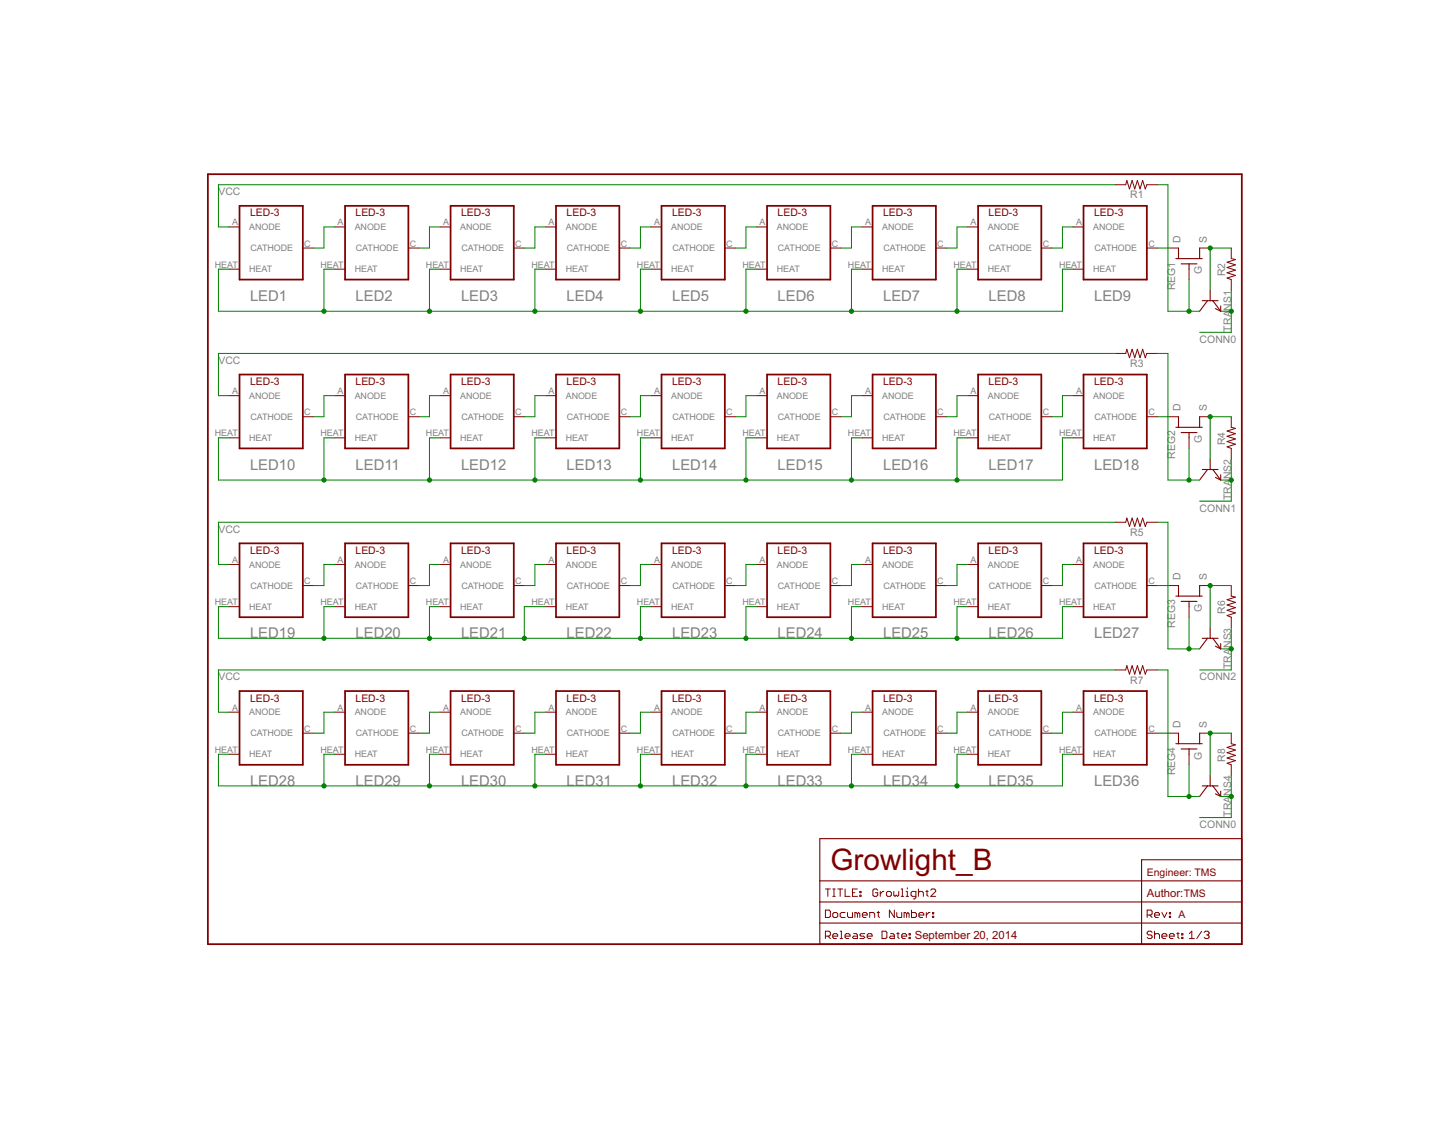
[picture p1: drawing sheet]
<svg xmlns="http://www.w3.org/2000/svg" width="279mm" height="216mm" viewBox="0 0 279 216" stroke-linecap="round" stroke-linejoin="round" font-family="sans-serif">
<g fill="#800000" stroke="#800000" stroke-width=".34">
<path d="M40 33.5h199.1z"/>
<path d="M239.1 33.5v148.3z"/>
<path d="M40 33.5v148.3z"/>
<path d="M40 181.8h199.1z"/>
<path d="M46.1 86.4h12.2z"/>
<path d="M58.3 72.1v14.3z"/>
<path d="M46.1 72.1h12.2z"/>
<path d="M46.1 72.1v14.3z"/>
<path d="M66.4 86.4h12.2z"/>
<path d="M78.6 72.1v14.3z"/>
<path d="M66.4 72.1h12.2z"/>
<path d="M66.4 72.1v14.3z"/>
<path d="M86.8 86.4h12.1z"/>
<path d="M98.9 72.1v14.3z"/>
<path d="M86.8 72.1h12.1z"/>
<path d="M86.8 72.1v14.3z"/>
<path d="M107.1 86.4h12.2z"/>
<path d="M119.3 72.1v14.3z"/>
<path d="M107.1 72.1h12.2z"/>
<path d="M107.1 72.1v14.3z"/>
<path d="M127.4 86.4h12.2z"/>
<path d="M139.6 72.1v14.3z"/>
<path d="M127.4 72.1h12.2z"/>
<path d="M127.4 72.1v14.3z"/>
<path d="M147.7 86.4h12.2z"/>
<path d="M159.9 72.1v14.3z"/>
<path d="M147.7 72.1h12.2z"/>
<path d="M147.7 72.1v14.3z"/>
<path d="M168 86.4h12.2z"/>
<path d="M180.2 72.1v14.3z"/>
<path d="M168 72.1h12.2z"/>
<path d="M168 72.1v14.3z"/>
<path d="M188.3 86.4h12.2z"/>
<path d="M200.5 72.1v14.3z"/>
<path d="M188.3 72.1h12.2z"/>
<path d="M188.3 72.1v14.3z"/>
<path d="M208.6 86.4h12.2z"/>
<path d="M220.8 72.1v14.3z"/>
<path d="M208.6 72.1h12.2z"/>
<path d="M208.6 72.1v14.3z"/>
<path d="M46.1 118.9h12.2z"/>
<path d="M58.3 104.6v14.3z"/>
<path d="M46.1 104.6h12.2z"/>
<path d="M46.1 104.6v14.3z"/>
<path d="M66.4 118.9h12.2z"/>
<path d="M78.6 104.6v14.3z"/>
<path d="M66.4 104.6h12.2z"/>
<path d="M66.4 104.6v14.3z"/>
<path d="M86.8 118.9h12.1z"/>
<path d="M98.9 104.6v14.3z"/>
<path d="M86.8 104.6h12.1z"/>
<path d="M86.8 104.6v14.3z"/>
<path d="M107.1 118.9h12.2z"/>
<path d="M119.3 104.6v14.3z"/>
<path d="M107.1 104.6h12.2z"/>
<path d="M107.1 104.6v14.3z"/>
<path d="M127.4 118.9h12.2z"/>
<path d="M139.6 104.6v14.3z"/>
<path d="M127.4 104.6h12.2z"/>
<path d="M127.4 104.6v14.3z"/>
<path d="M147.7 118.9h12.2z"/>
<path d="M159.9 104.6v14.3z"/>
<path d="M147.7 104.6h12.2z"/>
<path d="M147.7 104.6v14.3z"/>
<path d="M168 118.9h12.2z"/>
<path d="M180.2 104.6v14.3z"/>
<path d="M168 104.6h12.2z"/>
<path d="M168 104.6v14.3z"/>
<path d="M188.3 118.9h12.2z"/>
<path d="M200.5 104.6v14.3z"/>
<path d="M188.3 104.6h12.2z"/>
<path d="M188.3 104.6v14.3z"/>
<path d="M208.6 118.9h12.2z"/>
<path d="M220.8 104.6v14.3z"/>
<path d="M208.6 104.6h12.2z"/>
<path d="M208.6 104.6v14.3z"/>
<path d="M46.1 147.3h12.2z"/>
<path d="M58.3 133.1v14.2z"/>
<path d="M46.1 133.1h12.2z"/>
<path d="M46.1 133.1v14.2z"/>
<path d="M66.4 147.3h12.2z"/>
<path d="M78.6 133.1v14.2z"/>
<path d="M66.4 133.1h12.2z"/>
<path d="M66.4 133.1v14.2z"/>
<path d="M86.8 147.3h12.1z"/>
<path d="M98.9 133.1v14.2z"/>
<path d="M86.8 133.1h12.1z"/>
<path d="M86.8 133.1v14.2z"/>
<path d="M107.1 147.3h12.2z"/>
<path d="M119.3 133.1v14.2z"/>
<path d="M107.1 133.1h12.2z"/>
<path d="M107.1 133.1v14.2z"/>
<path d="M127.4 147.3h12.2z"/>
<path d="M139.6 133.1v14.2z"/>
<path d="M127.4 133.1h12.2z"/>
<path d="M127.4 133.1v14.2z"/>
<path d="M147.7 147.3h12.2z"/>
<path d="M159.9 133.1v14.2z"/>
<path d="M147.7 133.1h12.2z"/>
<path d="M147.7 133.1v14.2z"/>
<path d="M168 147.3h12.2z"/>
<path d="M180.2 133.1v14.2z"/>
<path d="M168 133.1h12.2z"/>
<path d="M168 133.1v14.2z"/>
<path d="M188.3 147.3h12.2z"/>
<path d="M200.5 133.1v14.2z"/>
<path d="M188.3 133.1h12.2z"/>
<path d="M188.3 133.1v14.2z"/>
<path d="M208.6 147.3h12.2z"/>
<path d="M220.8 133.1v14.2z"/>
<path d="M208.6 133.1h12.2z"/>
<path d="M208.6 133.1v14.2z"/>
<path d="M46.1 53.8h12.2z"/>
<path d="M58.3 39.6v14.2z"/>
<path d="M46.1 39.6h12.2z"/>
<path d="M46.1 39.6v14.2z"/>
<path d="M66.4 53.8h12.2z"/>
<path d="M78.6 39.6v14.2z"/>
<path d="M66.4 39.6h12.2z"/>
<path d="M66.4 39.6v14.2z"/>
<path d="M86.8 53.8h12.1z"/>
<path d="M98.9 39.6v14.2z"/>
<path d="M86.8 39.6h12.1z"/>
<path d="M86.8 39.6v14.2z"/>
<path d="M107.1 53.8h12.2z"/>
<path d="M119.3 39.6v14.2z"/>
<path d="M107.1 39.6h12.2z"/>
<path d="M107.1 39.6v14.2z"/>
<path d="M127.4 53.8h12.2z"/>
<path d="M139.6 39.6v14.2z"/>
<path d="M127.4 39.6h12.2z"/>
<path d="M127.4 39.6v14.2z"/>
<path d="M147.7 53.8h12.2z"/>
<path d="M159.9 39.6v14.2z"/>
<path d="M147.7 39.6h12.2z"/>
<path d="M147.7 39.6v14.2z"/>
<path d="M168 53.8h12.2z"/>
<path d="M180.2 39.6v14.2z"/>
<path d="M168 39.6h12.2z"/>
<path d="M168 39.6v14.2z"/>
<path d="M188.3 53.8h12.2z"/>
<path d="M200.5 39.6v14.2z"/>
<path d="M188.3 39.6h12.2z"/>
<path d="M188.3 39.6v14.2z"/>
<path d="M208.6 53.8h12.2z"/>
<path d="M220.8 39.6v14.2z"/>
<path d="M208.6 39.6h12.2z"/>
<path d="M208.6 39.6v14.2z"/>
</g>
<g fill="#800000" stroke="#800000" stroke-width=".21">
<path d="M157.9 181.8h61.9z"/>
<path d="M219.8 173.7h19.3z"/>
<path d="M157.9 177.8v4z"/>
<path d="M157.9 177.8h61.9z"/>
<path d="M157.9 173.7v4.1z"/>
<path d="M239.1 173.7v4.1z"/>
<path d="M219.8 177.8v4z"/>
<path d="M219.8 181.8h19.3z"/>
<path d="M219.8 173.7v4.1z"/>
<path d="M157.9 173.7h61.9z"/>
<path d="M219.8 177.8h19.3z"/>
<path d="M239.1 177.8v4z"/>
<path d="M157.9 169.7v4z"/>
<path d="M157.9 161.5h81.2z"/>
<path d="M239.1 161.5v4.1z"/>
<path d="M239.1 165.6v4.1z"/>
<path d="M157.9 169.7h61.9z"/>
<path d="M219.8 169.7h19.3z"/>
<path d="M157.9 161.5v8.2z"/>
<path d="M239.1 169.7v4z"/>
<path d="M219.8 169.7v4z"/>
<path d="M219.8 165.6v4.1z"/>
<path d="M219.8 165.6h19.3z"/>
<path d="M229 83.3h1.5z"/>
<path d="M227.4 83.3h1.6z"/>
<path d="M231 80.3v2z"/>
<path d="M226.9 82.3h4.1z"/>
<path d="M226.9 80.3v2z"/>
<path d="M229 83.3v1z"/>
<path d="M231 82.3h.5z"/>
<path d="M226.4 82.3h.5z"/>
<path d="M233 88.4v2z"/>
<path d="M232.5 90.4h.5z"/>
<path d="M231.5 90.4h1z"/>
<path d="M233 90.4h.5z"/>
<path d="M233.5 90.4h1z"/>
<path d="M232.5 90.4l-1.5 2.1z"/>
<path d="M233.5 90.4l1.6 2.1z"/>
<path d="M234 91.9l1.1 .6z"/>
<path d="M235.1 91.4v1.1z"/>
<path d="M229 115.8h1.5z"/>
<path d="M227.4 115.8h1.6z"/>
<path d="M231 112.8v2z"/>
<path d="M226.9 114.8h4.1z"/>
<path d="M226.9 112.8v2z"/>
<path d="M229 115.8v1z"/>
<path d="M231 114.8h.5z"/>
<path d="M226.4 114.8h.5z"/>
<path d="M233 120.9v2z"/>
<path d="M232.5 122.9h.5z"/>
<path d="M231.5 122.9h1z"/>
<path d="M233 122.9h.5z"/>
<path d="M233.5 122.9h1z"/>
<path d="M232.5 122.9l-1.5 2.1z"/>
<path d="M233.5 122.9l1.6 2.1z"/>
<path d="M234 124.5l1.1 .5z"/>
<path d="M235.1 124v1z"/>
<path d="M229 144.3h1.5z"/>
<path d="M227.4 144.3h1.6z"/>
<path d="M231 141.2v2z"/>
<path d="M226.9 143.2h4.1z"/>
<path d="M226.9 141.2v2z"/>
<path d="M229 144.3v1z"/>
<path d="M231 143.2h.5z"/>
<path d="M226.4 143.2h.5z"/>
<path d="M233 149.3v2.1z"/>
<path d="M232.5 151.4h.5z"/>
<path d="M231.5 151.4h1z"/>
<path d="M233 151.4h.5z"/>
<path d="M233.5 151.4h1z"/>
<path d="M232.5 151.4l-1.5 2z"/>
<path d="M233.5 151.4l1.6 2z"/>
<path d="M234 152.9l1.1 .5z"/>
<path d="M235.1 152.4v1z"/>
<path d="M229 50.8h1.5z"/>
<path d="M227.4 50.8h1.6z"/>
<path d="M231 47.8v2z"/>
<path d="M226.9 49.8h4.1z"/>
<path d="M226.9 47.8v2z"/>
<path d="M229 50.8v1z"/>
<path d="M231 49.8h.5z"/>
<path d="M226.4 49.8h.5z"/>
<path d="M233 55.9v2z"/>
<path d="M232.5 57.9h.5z"/>
<path d="M231.5 57.9h1z"/>
<path d="M233 57.9h.5z"/>
<path d="M233.5 57.9h1z"/>
<path d="M232.5 57.9l-1.5 2z"/>
<path d="M233.5 57.9l1.6 2z"/>
<path d="M234 59.4l1.1 .5z"/>
<path d="M235.1 58.9v1z"/>
</g>
<g fill="#800000" stroke="#800000" stroke-width=".19">
<path d="M158.9 179.3v1.5z"/>
<path d="M158.9 179.3h.7z"/>
<path d="M159.6 179.3l.3 .3z"/>
<path d="M159.9 179.6v.5z"/>
<path d="M159.6 180.3l.3-.2z"/>
<path d="M158.9 180.3h.7z"/>
<path d="M159.4 180.3l.5 .5z"/>
<path d="M160.6 180.8h.5z"/>
<path d="M160.4 180.5l.2 .3z"/>
<path d="M160.4 180.1v.4z"/>
<path d="M160.6 179.8l-.2 .3z"/>
<path d="M160.6 179.8h.5z"/>
<path d="M161.1 179.8l.2 .3z"/>
<path d="M161.3 180.1v.2z"/>
<path d="M160.4 180.3h.9z"/>
<path d="M161.8 179.3h.2z"/>
<path d="M162 179.3v1.5z"/>
<path d="M161.8 180.8h.4z"/>
<path d="M163 180.8h.4z"/>
<path d="M162.7 180.5l.3 .3z"/>
<path d="M162.7 180.1v.4z"/>
<path d="M163 179.8l-.3 .3z"/>
<path d="M163 179.8h.4z"/>
<path d="M163.4 179.8l.3 .3z"/>
<path d="M163.7 180.1v.2z"/>
<path d="M162.7 180.3h1z"/>
<path d="M164.4 179.8h.5z"/>
<path d="M164.9 179.8l.2 .3z"/>
<path d="M165.1 180.1v.7z"/>
<path d="M164.4 180.8h.7z"/>
<path d="M164.1 180.5l.3 .3z"/>
<path d="M164.4 180.3l-.3 .2z"/>
<path d="M164.4 180.3h.7z"/>
<path d="M165.6 180.8h.7z"/>
<path d="M166.3 180.8l.2-.3z"/>
<path d="M166.3 180.3l.2 .2z"/>
<path d="M165.8 180.3h.5z"/>
<path d="M165.6 180.1l.2 .2z"/>
<path d="M165.8 179.8l-.2 .3z"/>
<path d="M165.8 179.8h.7z"/>
<path d="M167.2 180.8h.5z"/>
<path d="M167 180.5l.2 .3z"/>
<path d="M167 180.1v.4z"/>
<path d="M167.2 179.8l-.2 .3z"/>
<path d="M167.2 179.8h.5z"/>
<path d="M167.7 179.8l.2 .3z"/>
<path d="M167.9 180.1v.2z"/>
<path d="M167 180.3h.9z"/>
<path d="M169.8 179.3v1.5z"/>
<path d="M169.8 180.8h.7z"/>
<path d="M170.5 180.8l.3-.3z"/>
<path d="M170.8 179.6v.9z"/>
<path d="M170.5 179.3l.3 .3z"/>
<path d="M169.8 179.3h.7z"/>
<path d="M171.5 179.8h.5z"/>
<path d="M172 179.8l.2 .3z"/>
<path d="M172.2 180.1v.7z"/>
<path d="M171.5 180.8h.7z"/>
<path d="M171.3 180.5l.2 .3z"/>
<path d="M171.3 180.5l.2-.2z"/>
<path d="M171.5 180.3h.7z"/>
<path d="M172.9 179.6v.9z"/>
<path d="M172.9 180.5l.2 .3z"/>
<path d="M172.7 179.8h.4z"/>
<path d="M173.9 180.8h.4z"/>
<path d="M173.6 180.5l.3 .3z"/>
<path d="M173.6 180.1v.4z"/>
<path d="M173.9 179.8l-.3 .3z"/>
<path d="M173.9 179.8h.4z"/>
<path d="M174.3 179.8l.3 .3z"/>
<path d="M174.6 180.1v.2z"/>
<path d="M173.6 180.3h1z"/>
<path d="M175 179.8h.3z"/>
<path d="M175.3 179.8v.3z"/>
<path d="M175 180.1h.3z"/>
<path d="M175 179.8v.3z"/>
<path d="M175 180.5h.3z"/>
<path d="M175.3 180.5v.3z"/>
<path d="M175 180.8h.3z"/>
<path d="M175 180.5v.3z"/>
<path d="M221.6 179.3l.2 .3z"/>
<path d="M221.1 179.3h.5z"/>
<path d="M221.1 179.3l-.2 .3z"/>
<path d="M220.9 179.6v.2z"/>
<path d="M220.9 179.8l.2 .3z"/>
<path d="M221.1 180.1h.5z"/>
<path d="M221.6 180.1l.2 .2z"/>
<path d="M221.8 180.3v.2z"/>
<path d="M221.8 180.5l-.2 .3z"/>
<path d="M221.1 180.8h.5z"/>
<path d="M220.9 180.5l.2 .3z"/>
<path d="M222.3 179.3v1.5z"/>
<path d="M222.3 180.1l.3-.3z"/>
<path d="M222.6 179.8h.4z"/>
<path d="M223 179.8l.3 .3z"/>
<path d="M223.3 180.1v.7z"/>
<path d="M224 180.8h.5z"/>
<path d="M223.7 180.5l.3 .3z"/>
<path d="M223.7 180.1v.4z"/>
<path d="M223.7 180.1l.3-.3z"/>
<path d="M224 179.8h.5z"/>
<path d="M224.5 179.8l.2 .3z"/>
<path d="M224.7 180.1v.2z"/>
<path d="M223.7 180.3h1z"/>
<path d="M225.4 180.8h.5z"/>
<path d="M225.2 180.5l.2 .3z"/>
<path d="M225.2 180.1v.4z"/>
<path d="M225.4 179.8l-.2 .3z"/>
<path d="M225.4 179.8h.5z"/>
<path d="M225.9 179.8l.2 .3z"/>
<path d="M226.1 180.1v.2z"/>
<path d="M225.2 180.3h.9z"/>
<path d="M226.8 179.6v.9z"/>
<path d="M226.8 180.5l.3 .3z"/>
<path d="M226.6 179.8h.5z"/>
<path d="M227.5 179.8h.3z"/>
<path d="M227.8 179.8v.3z"/>
<path d="M227.5 180.1h.3z"/>
<path d="M227.5 179.8v.3z"/>
<path d="M227.5 180.5h.3z"/>
<path d="M227.8 180.5v.3z"/>
<path d="M227.5 180.8h.3z"/>
<path d="M227.5 180.5v.3z"/>
<path d="M229 179.8l.5-.5z"/>
<path d="M229.5 179.3v1.5z"/>
<path d="M229 180.8h1z"/>
<path d="M231.4 179.3l-1 1.5z"/>
<path d="M231.9 179.6l.2-.3z"/>
<path d="M232.1 179.3h.5z"/>
<path d="M232.6 179.3l.2 .3z"/>
<path d="M232.8 179.6v.2z"/>
<path d="M232.8 179.8l-.2 .3z"/>
<path d="M232.3 180.1h.3z"/>
<path d="M232.6 180.1l.2 .2z"/>
<path d="M232.8 180.3v.2z"/>
<path d="M232.8 180.5l-.2 .3z"/>
<path d="M232.1 180.8h.5z"/>
<path d="M231.9 180.5l.2 .3z"/>
<path d="M220.9 175.3v1.4z"/>
<path d="M220.9 175.3h.7z"/>
<path d="M221.6 175.3l.2 .2z"/>
<path d="M221.8 175.5v.5z"/>
<path d="M221.8 176l-.2 .2z"/>
<path d="M220.9 176.2h.7z"/>
<path d="M221.4 176.2l.4 .5z"/>
<path d="M222.6 176.7h.4z"/>
<path d="M222.3 176.5l.3 .2z"/>
<path d="M222.3 176v.5z"/>
<path d="M222.3 176l.3-.3z"/>
<path d="M222.6 175.7h.4z"/>
<path d="M223 175.7l.3 .3z"/>
<path d="M223.3 176v.2z"/>
<path d="M222.3 176.2h1z"/>
<path d="M223.7 175.7l.5 1z"/>
<path d="M224.7 175.7l-.5 1z"/>
<path d="M225.2 175.7h.2z"/>
<path d="M225.4 175.7v.3z"/>
<path d="M225.2 176h.2z"/>
<path d="M225.2 175.7v.3z"/>
<path d="M225.2 176.5h.2z"/>
<path d="M225.4 176.5v.2z"/>
<path d="M225.2 176.7h.2z"/>
<path d="M225.2 176.5v.2z"/>
<path d="M159.4 171.2v1.4z"/>
<path d="M158.9 171.2h1z"/>
<path d="M160.4 172.6h.4z"/>
<path d="M160.6 171.2v1.4z"/>
<path d="M160.4 171.2h.4z"/>
<path d="M161.8 171.2v1.4z"/>
<path d="M161.3 171.2h1z"/>
<path d="M162.7 171.2v1.4z"/>
<path d="M162.7 172.6h1z"/>
<path d="M164.1 171.2h1z"/>
<path d="M164.1 171.2v1.4z"/>
<path d="M164.1 172.6h1z"/>
<path d="M164.1 171.9h.5z"/>
<path d="M165.6 171.7h.2z"/>
<path d="M165.8 171.7v.2z"/>
<path d="M165.6 171.9h.2z"/>
<path d="M165.6 171.7v.2z"/>
<path d="M165.6 172.4h.2z"/>
<path d="M165.8 172.4v.2z"/>
<path d="M165.6 172.6h.2z"/>
<path d="M165.6 172.4v.2z"/>
<path d="M158.9 175.3v1.4z"/>
<path d="M158.9 176.7h.7z"/>
<path d="M159.6 176.7l.3-.2z"/>
<path d="M159.9 175.5v1z"/>
<path d="M159.6 175.3l.3 .2z"/>
<path d="M158.9 175.3h.7z"/>
<path d="M160.6 176.7h.5z"/>
<path d="M161.1 176.7l.2-.2z"/>
<path d="M161.3 176v.5z"/>
<path d="M161.1 175.7l.2 .3z"/>
<path d="M160.6 175.7h.5z"/>
<path d="M160.6 175.7l-.2 .3z"/>
<path d="M160.4 176v.5z"/>
<path d="M160.4 176.5l.2 .2z"/>
<path d="M162 175.7h.7z"/>
<path d="M162 175.7l-.2 .3z"/>
<path d="M161.8 176v.5z"/>
<path d="M161.8 176.5l.2 .2z"/>
<path d="M162 176.7h.7z"/>
<path d="M163.2 175.7v.8z"/>
<path d="M163.2 176.5l.2 .2z"/>
<path d="M163.4 176.7h.7z"/>
<path d="M164.1 175.7v1z"/>
<path d="M164.6 175.7v1z"/>
<path d="M164.6 175.7h.3z"/>
<path d="M164.9 175.7l.2 .3z"/>
<path d="M165.1 176v.7z"/>
<path d="M165.3 175.7l-.2 .3z"/>
<path d="M165.3 175.7l.3 .3z"/>
<path d="M165.6 176v.7z"/>
<path d="M166.3 176.7h.5z"/>
<path d="M166.1 176.5l.2 .2z"/>
<path d="M166.1 176v.5z"/>
<path d="M166.3 175.7l-.2 .3z"/>
<path d="M166.3 175.7h.5z"/>
<path d="M166.8 175.7l.2 .3z"/>
<path d="M167 176v.2z"/>
<path d="M166.1 176.2h.9z"/>
<path d="M167.5 175.7v1z"/>
<path d="M167.5 175.7h.7z"/>
<path d="M168.2 175.7l.2 .3z"/>
<path d="M168.4 176v.7z"/>
<path d="M169.1 175.5v1z"/>
<path d="M169.1 176.5l.3 .2z"/>
<path d="M168.9 175.7h.5z"/>
<path d="M171.3 175.3v1.4z"/>
<path d="M171.3 175.3l.9 1.4z"/>
<path d="M172.2 175.3v1.4z"/>
<path d="M172.7 175.7v.8z"/>
<path d="M172.7 176.5l.2 .2z"/>
<path d="M172.9 176.7h.7z"/>
<path d="M173.6 175.7v1z"/>
<path d="M174.1 175.7v1z"/>
<path d="M174.1 175.7h.2z"/>
<path d="M174.3 175.7l.3 .3z"/>
<path d="M174.6 176v.7z"/>
<path d="M174.8 175.7l-.2 .3z"/>
<path d="M174.8 175.7l.2 .3z"/>
<path d="M175 176v.7z"/>
<path d="M175.5 175.3v1.4z"/>
<path d="M175.5 176.7h.7z"/>
<path d="M176.5 176.5l-.3 .2z"/>
<path d="M176.5 176v.5z"/>
<path d="M176.2 175.7l.3 .3z"/>
<path d="M175.5 175.7h.7z"/>
<path d="M177.2 176.7h.5z"/>
<path d="M176.9 176.5l.3 .2z"/>
<path d="M176.9 176v.5z"/>
<path d="M176.9 176l.3-.3z"/>
<path d="M177.2 175.7h.5z"/>
<path d="M177.7 175.7l.2 .3z"/>
<path d="M177.9 176v.2z"/>
<path d="M176.9 176.2h1z"/>
<path d="M178.4 175.7v1z"/>
<path d="M178.8 175.7l-.4 .5z"/>
<path d="M178.8 175.7h.3z"/>
<path d="M179.6 175.7h.2z"/>
<path d="M179.8 175.7v.3z"/>
<path d="M179.6 176h.2z"/>
<path d="M179.6 175.7v.3z"/>
<path d="M179.6 176.5h.2z"/>
<path d="M179.8 176.5v.2z"/>
<path d="M179.6 176.7h.2z"/>
<path d="M179.6 176.5v.2z"/>
<path d="M168.8 171.2l.2 .2z"/>
<path d="M168.3 171.2h.5z"/>
<path d="M168.3 171.2l-.2 .2z"/>
<path d="M168.1 171.4v1z"/>
<path d="M168.1 172.4l.2 .2z"/>
<path d="M168.3 172.6h.5z"/>
<path d="M168.8 172.6l.2-.2z"/>
<path d="M169 171.9v.5z"/>
<path d="M168.6 171.9h.4z"/>
<path d="M169.5 171.7v.9z"/>
<path d="M170 171.7l-.5 .5z"/>
<path d="M170 171.7h.2z"/>
<path d="M170.9 172.6h.5z"/>
<path d="M171.4 172.6l.2-.2z"/>
<path d="M171.6 171.9v.5z"/>
<path d="M171.4 171.7l.2 .2z"/>
<path d="M170.9 171.7h.5z"/>
<path d="M170.9 171.7l-.2 .2z"/>
<path d="M170.7 171.9v.5z"/>
<path d="M170.7 172.4l.2 .2z"/>
<path d="M172.1 171.7v.7z"/>
<path d="M172.1 172.4l.2 .2z"/>
<path d="M172.3 172.6l.3-.2z"/>
<path d="M172.6 172.4l.2 .2z"/>
<path d="M172.8 172.6l.3-.2z"/>
<path d="M173.1 171.7v.7z"/>
<path d="M173.5 171.2h.3z"/>
<path d="M173.8 171.2v1.4z"/>
<path d="M173.5 172.6h.5z"/>
<path d="M174.5 171.7h.2z"/>
<path d="M174.7 171.7v.9z"/>
<path d="M174.5 172.6h.4z"/>
<path d="M174.7 171v.2z"/>
<path d="M175.9 173.1h.2z"/>
<path d="M176.4 172.9l-.3 .2z"/>
<path d="M176.4 171.7v1.2z"/>
<path d="M175.7 171.7h.7z"/>
<path d="M175.7 171.7l-.3 .2z"/>
<path d="M175.4 171.9v.5z"/>
<path d="M175.4 172.4l.3 .2z"/>
<path d="M175.7 172.6h.7z"/>
<path d="M176.8 171.2v1.4z"/>
<path d="M177.1 171.7l-.3 .2z"/>
<path d="M177.1 171.7h.4z"/>
<path d="M177.5 171.7l.3 .2z"/>
<path d="M177.8 171.9v.7z"/>
<path d="M178.5 171.4v1z"/>
<path d="M178.5 172.4l.2 .2z"/>
<path d="M178.3 171.7h.4z"/>
<path d="M179.2 172.6h1z"/>
<path d="M179.2 172.6l1-.9z"/>
<path d="M180.2 171.4v.3z"/>
<path d="M179.9 171.2l.3 .2z"/>
<path d="M179.5 171.2h.4z"/>
<path d="M179.5 171.2l-.3 .2z"/>
<path d="M44.1 76.2h2z"/>
<path d="M58.3 80.3h2z"/>
<path d="M44.1 84.3h2z"/>
<path d="M64.4 76.2h2z"/>
<path d="M78.6 80.3h2.1z"/>
<path d="M64.4 84.3h2z"/>
<path d="M84.7 76.2h2.1z"/>
<path d="M98.9 80.3h2.1z"/>
<path d="M84.7 84.3h2.1z"/>
<path d="M105 76.2h2.1z"/>
<path d="M119.3 80.3h2z"/>
<path d="M105 84.3h2.1z"/>
<path d="M125.3 76.2h2.1z"/>
<path d="M139.6 80.3h2z"/>
<path d="M125.3 84.3h2.1z"/>
<path d="M145.7 76.2h2z"/>
<path d="M159.9 80.3h2z"/>
<path d="M145.7 84.3h2z"/>
<path d="M166 76.2h2z"/>
<path d="M180.2 80.3h2z"/>
<path d="M166 84.3h2z"/>
<path d="M186.3 76.2h2z"/>
<path d="M200.5 80.3h2z"/>
<path d="M186.3 84.3h2z"/>
<path d="M206.6 76.2h2z"/>
<path d="M220.8 80.3h2.1z"/>
<path d="M206.6 84.3h2z"/>
<path d="M214.7 68.1h2.1z"/>
<path d="M220.8 68.1h2.1z"/>
<path d="M220.8 68.1l-.3 .8z"/>
<path d="M220 67.3l.5 1.6z"/>
<path d="M220 67.3l-.5 1.6z"/>
<path d="M219 67.3l.5 1.6z"/>
<path d="M219 67.3l-.5 1.6z"/>
<path d="M218 67.3l.5 1.6z"/>
<path d="M218 67.3l-.5 1.6z"/>
<path d="M217 67.3l.5 1.6z"/>
<path d="M217 67.3l-.2 .8z"/>
<path d="M231 80.3h2z"/>
<path d="M229 84.3v2.1z"/>
<path d="M224.9 80.3h2z"/>
<path d="M237.1 80.3v2z"/>
<path d="M237.1 86.4v2z"/>
<path d="M236.3 86.1l.8 .3z"/>
<path d="M236.3 86.1l1.6-.5z"/>
<path d="M236.3 85l1.6 .6z"/>
<path d="M236.3 85l1.6-.5z"/>
<path d="M236.3 84l1.6 .5z"/>
<path d="M236.3 84l1.6-.5z"/>
<path d="M236.3 83l1.6 .5z"/>
<path d="M236.3 83l1.6-.5z"/>
<path d="M237.1 82.3l.8 .2z"/>
<path d="M44.1 108.7h2z"/>
<path d="M58.3 112.8h2z"/>
<path d="M44.1 116.8h2z"/>
<path d="M64.4 108.7h2z"/>
<path d="M78.6 112.8h2.1z"/>
<path d="M64.4 116.8h2z"/>
<path d="M84.7 108.7h2.1z"/>
<path d="M98.9 112.8h2.1z"/>
<path d="M84.7 116.8h2.1z"/>
<path d="M105 108.7h2.1z"/>
<path d="M119.3 112.8h2z"/>
<path d="M105 116.8h2.1z"/>
<path d="M125.3 108.7h2.1z"/>
<path d="M139.6 112.8h2z"/>
<path d="M125.3 116.8h2.1z"/>
<path d="M145.7 108.7h2z"/>
<path d="M159.9 112.8h2z"/>
<path d="M145.7 116.8h2z"/>
<path d="M166 108.7h2z"/>
<path d="M180.2 112.8h2z"/>
<path d="M166 116.8h2z"/>
<path d="M186.3 108.7h2z"/>
<path d="M200.5 112.8h2z"/>
<path d="M186.3 116.8h2z"/>
<path d="M206.6 108.7h2z"/>
<path d="M220.8 112.8h2.1z"/>
<path d="M206.6 116.8h2z"/>
<path d="M214.7 100.6h2.1z"/>
<path d="M220.8 100.6h2.1z"/>
<path d="M220.8 100.6l-.3 .8z"/>
<path d="M220 99.8l.5 1.6z"/>
<path d="M220 99.8l-.5 1.6z"/>
<path d="M219 99.8l.5 1.6z"/>
<path d="M219 99.8l-.5 1.6z"/>
<path d="M218 99.8l.5 1.6z"/>
<path d="M218 99.8l-.5 1.6z"/>
<path d="M217 99.8l.5 1.6z"/>
<path d="M217 99.8l-.2 .8z"/>
<path d="M231 112.8h2z"/>
<path d="M229 116.8v2.1z"/>
<path d="M224.9 112.8h2z"/>
<path d="M237.1 112.8v2z"/>
<path d="M237.1 118.9v2z"/>
<path d="M236.3 118.6l.8 .3z"/>
<path d="M236.3 118.6l1.6-.6z"/>
<path d="M236.3 117.5l1.6 .5z"/>
<path d="M236.3 117.5l1.6-.5z"/>
<path d="M236.3 116.5l1.6 .5z"/>
<path d="M236.3 116.5l1.6-.5z"/>
<path d="M236.3 115.5l1.6 .5z"/>
<path d="M236.3 115.5l1.6-.5z"/>
<path d="M237.1 114.8l.8 .2z"/>
<path d="M44.1 137.2h2z"/>
<path d="M58.3 141.2h2z"/>
<path d="M44.1 145.3h2z"/>
<path d="M64.4 137.2h2z"/>
<path d="M78.6 141.2h2.1z"/>
<path d="M64.4 145.3h2z"/>
<path d="M84.7 137.2h2.1z"/>
<path d="M98.9 141.2h2.1z"/>
<path d="M84.7 145.3h2.1z"/>
<path d="M105 137.2h2.1z"/>
<path d="M119.3 141.2h2z"/>
<path d="M105 145.3h2.1z"/>
<path d="M125.3 137.2h2.1z"/>
<path d="M139.6 141.2h2z"/>
<path d="M125.3 145.3h2.1z"/>
<path d="M145.7 137.2h2z"/>
<path d="M159.9 141.2h2z"/>
<path d="M145.7 145.3h2z"/>
<path d="M166 137.2h2z"/>
<path d="M180.2 141.2h2z"/>
<path d="M166 145.3h2z"/>
<path d="M186.3 137.2h2z"/>
<path d="M200.5 141.2h2z"/>
<path d="M186.3 145.3h2z"/>
<path d="M206.6 137.2h2z"/>
<path d="M220.8 141.2h2.1z"/>
<path d="M206.6 145.3h2z"/>
<path d="M214.7 129h2.1z"/>
<path d="M220.8 129h2.1z"/>
<path d="M220.8 129l-.3 .8z"/>
<path d="M220 128.2l.5 1.6z"/>
<path d="M220 128.2l-.5 1.6z"/>
<path d="M219 128.2l.5 1.6z"/>
<path d="M219 128.2l-.5 1.6z"/>
<path d="M218 128.2l.5 1.6z"/>
<path d="M218 128.2l-.5 1.6z"/>
<path d="M217 128.2l.5 1.6z"/>
<path d="M217 128.2l-.2 .8z"/>
<path d="M231 141.2h2z"/>
<path d="M229 145.3v2z"/>
<path d="M224.9 141.2h2z"/>
<path d="M237.1 141.2v2z"/>
<path d="M237.1 147.3v2z"/>
<path d="M236.3 147l.8 .3z"/>
<path d="M236.3 147l1.6-.5z"/>
<path d="M236.3 146l1.6 .5z"/>
<path d="M236.3 146l1.6-.5z"/>
<path d="M236.3 145l1.6 .5z"/>
<path d="M236.3 145l1.6-.5z"/>
<path d="M236.3 144l1.6 .5z"/>
<path d="M236.3 144l1.6-.6z"/>
<path d="M237.1 143.2l.8 .2z"/>
<path d="M44.1 43.7h2z"/>
<path d="M58.3 47.8h2z"/>
<path d="M44.1 51.8h2z"/>
<path d="M64.4 43.7h2z"/>
<path d="M78.6 47.8h2.1z"/>
<path d="M64.4 51.8h2z"/>
<path d="M84.7 43.7h2.1z"/>
<path d="M98.9 47.8h2.1z"/>
<path d="M84.7 51.8h2.1z"/>
<path d="M105 43.7h2.1z"/>
<path d="M119.3 47.8h2z"/>
<path d="M105 51.8h2.1z"/>
<path d="M125.3 43.7h2.1z"/>
<path d="M139.6 47.8h2z"/>
<path d="M125.3 51.8h2.1z"/>
<path d="M145.7 43.7h2z"/>
<path d="M159.9 47.8h2z"/>
<path d="M145.7 51.8h2z"/>
<path d="M166 43.7h2z"/>
<path d="M180.2 47.8h2z"/>
<path d="M166 51.8h2z"/>
<path d="M186.3 43.7h2z"/>
<path d="M200.5 47.8h2z"/>
<path d="M186.3 51.8h2z"/>
<path d="M206.6 43.7h2z"/>
<path d="M220.8 47.8h2.1z"/>
<path d="M206.6 51.8h2z"/>
<path d="M214.7 35.6h2.1z"/>
<path d="M220.8 35.6h2.1z"/>
<path d="M220.8 35.6l-.3 .8z"/>
<path d="M220 34.8l.5 1.6z"/>
<path d="M220 34.8l-.5 1.6z"/>
<path d="M219 34.8l.5 1.6z"/>
<path d="M219 34.8l-.5 1.6z"/>
<path d="M218 34.8l.5 1.6z"/>
<path d="M218 34.8l-.5 1.6z"/>
<path d="M217 34.8l.5 1.6z"/>
<path d="M217 34.8l-.2 .8z"/>
<path d="M231 47.8h2z"/>
<path d="M229 51.8v2z"/>
<path d="M224.9 47.8h2z"/>
<path d="M237.1 47.8v2z"/>
<path d="M237.1 53.8v2.1z"/>
<path d="M236.3 53.6l.8 .2z"/>
<path d="M236.3 53.6l1.6-.6z"/>
<path d="M236.3 52.5l1.6 .5z"/>
<path d="M236.3 52.5l1.6-.5z"/>
<path d="M236.3 51.5l1.6 .5z"/>
<path d="M236.3 51.5l1.6-.5z"/>
<path d="M236.3 50.5l1.6 .5z"/>
<path d="M236.3 50.5l1.6-.5z"/>
<path d="M237.1 49.8l.8 .2z"/>
</g>
<g fill="#008000" stroke="#008000" stroke-width=".19">
<path d="M235.1 59.9h2z"/>
<path d="M237.1 55.9v4z"/>
<path d="M237.1 59.9v4.1z"/>
<path d="M231 64h6.1z"/>
<path d="M235.1 153.4h2z"/>
<path d="M237.1 149.3v4.1z"/>
<path d="M237.1 153.4v4.1z"/>
<path d="M231 157.5h6.1z"/>
<path d="M42.1 68.1h172.6z"/>
<path d="M42.1 76.2h2z"/>
<path d="M42.1 68.1v8.1z"/>
<path d="M42.1 100.6h172.6z"/>
<path d="M42.1 108.7h2z"/>
<path d="M42.1 100.6v8.1z"/>
<path d="M42.1 129h172.6z"/>
<path d="M42.1 137.2h2z"/>
<path d="M42.1 129v8.2z"/>
<path d="M42.1 35.6h172.6z"/>
<path d="M42.1 43.7h2z"/>
<path d="M42.1 35.6v8.1z"/>
<path d="M229 92.5h2z"/>
<path d="M229 86.4v6.1z"/>
<path d="M222.9 68.1h2z"/>
<path d="M224.9 68.1v24.4z"/>
<path d="M224.9 92.5h4.1z"/>
<path d="M233 80.3v8.1z"/>
<path d="M233 80.3h4.1z"/>
<path d="M60.3 80.3h2.1z"/>
<path d="M62.4 76.2v4.1z"/>
<path d="M62.4 76.2h2z"/>
<path d="M80.7 80.3h2z"/>
<path d="M82.7 76.2v4.1z"/>
<path d="M82.7 76.2h2z"/>
<path d="M101 80.3h2z"/>
<path d="M103 76.2v4.1z"/>
<path d="M103 76.2h2z"/>
<path d="M121.3 80.3h2z"/>
<path d="M123.3 76.2v4.1z"/>
<path d="M123.3 76.2h2z"/>
<path d="M141.6 80.3h2z"/>
<path d="M143.6 76.2v4.1z"/>
<path d="M143.6 76.2h2.1z"/>
<path d="M161.9 80.3h2.1z"/>
<path d="M164 76.2v4.1z"/>
<path d="M164 76.2h2z"/>
<path d="M182.2 80.3h2.1z"/>
<path d="M184.3 76.2v4.1z"/>
<path d="M184.3 76.2h2z"/>
<path d="M202.5 80.3h2.1z"/>
<path d="M204.6 76.2v4.1z"/>
<path d="M204.6 76.2h2z"/>
<path d="M222.9 80.3h2z"/>
<path d="M229 125h2z"/>
<path d="M229 118.9v6.1z"/>
<path d="M222.9 100.6h2z"/>
<path d="M224.9 100.6v24.4z"/>
<path d="M224.9 125h4.1z"/>
<path d="M233 112.8v8.1z"/>
<path d="M233 112.8h4.1z"/>
<path d="M60.3 112.8h2.1z"/>
<path d="M62.4 108.7v4.1z"/>
<path d="M62.4 108.7h2z"/>
<path d="M80.7 112.8h2z"/>
<path d="M82.7 108.7v4.1z"/>
<path d="M82.7 108.7h2z"/>
<path d="M101 112.8h2z"/>
<path d="M103 108.7v4.1z"/>
<path d="M103 108.7h2z"/>
<path d="M121.3 112.8h2z"/>
<path d="M123.3 108.7v4.1z"/>
<path d="M123.3 108.7h2z"/>
<path d="M141.6 112.8h2z"/>
<path d="M143.6 108.7v4.1z"/>
<path d="M143.6 108.7h2.1z"/>
<path d="M161.9 112.8h2.1z"/>
<path d="M164 108.7v4.1z"/>
<path d="M164 108.7h2z"/>
<path d="M182.2 112.8h2.1z"/>
<path d="M184.3 108.7v4.1z"/>
<path d="M184.3 108.7h2z"/>
<path d="M202.5 112.8h2.1z"/>
<path d="M204.6 108.7v4.1z"/>
<path d="M204.6 108.7h2z"/>
<path d="M222.9 112.8h2z"/>
<path d="M229 153.4h2z"/>
<path d="M229 147.3v6.1z"/>
<path d="M222.9 129h2z"/>
<path d="M224.9 129v24.4z"/>
<path d="M224.9 153.4h4.1z"/>
<path d="M233 141.2v8.1z"/>
<path d="M233 141.2h4.1z"/>
<path d="M60.3 141.2h2.1z"/>
<path d="M62.4 137.2v4z"/>
<path d="M62.4 137.2h2z"/>
<path d="M80.7 141.2h2z"/>
<path d="M82.7 137.2v4z"/>
<path d="M82.7 137.2h2z"/>
<path d="M101 141.2h2z"/>
<path d="M103 137.2v4z"/>
<path d="M103 137.2h2z"/>
<path d="M121.3 141.2h2z"/>
<path d="M123.3 137.2v4z"/>
<path d="M123.3 137.2h2z"/>
<path d="M141.6 141.2h2z"/>
<path d="M143.6 137.2v4z"/>
<path d="M143.6 137.2h2.1z"/>
<path d="M161.9 141.2h2.1z"/>
<path d="M164 137.2v4z"/>
<path d="M164 137.2h2z"/>
<path d="M182.2 141.2h2.1z"/>
<path d="M184.3 137.2v4z"/>
<path d="M184.3 137.2h2z"/>
<path d="M202.5 141.2h2.1z"/>
<path d="M204.6 137.2v4z"/>
<path d="M204.6 137.2h2z"/>
<path d="M222.9 141.2h2z"/>
<path d="M184.3 145.3h2z"/>
<path d="M204.6 145.3h2z"/>
<path d="M42.1 145.3h2z"/>
<path d="M42.1 145.3v6.1z"/>
<path d="M42.1 151.4h20.3z"/>
<path d="M62.4 151.4h20.3z"/>
<path d="M82.7 151.4h20.3z"/>
<path d="M103 151.4h20.3z"/>
<path d="M123.3 151.4h20.3z"/>
<path d="M143.6 151.4h20.4z"/>
<path d="M164 151.4h20.3z"/>
<path d="M184.3 151.4h20.3z"/>
<path d="M204.6 145.3v6.1z"/>
<path d="M184.3 145.3v6.1z"/>
<path d="M164 145.3h2z"/>
<path d="M164 145.3v6.1z"/>
<path d="M143.6 145.3h2.1z"/>
<path d="M143.6 145.3v6.1z"/>
<path d="M123.3 145.3h2z"/>
<path d="M123.3 145.3v6.1z"/>
<path d="M103 145.3h2z"/>
<path d="M103 145.3v6.1z"/>
<path d="M82.7 145.3h2z"/>
<path d="M82.7 145.3v6.1z"/>
<path d="M62.4 145.3h2z"/>
<path d="M62.4 145.3v6.1z"/>
<path d="M229 59.9h2z"/>
<path d="M229 53.8v6.1z"/>
<path d="M222.9 35.6h2z"/>
<path d="M224.9 35.6v24.3z"/>
<path d="M224.9 59.9h4.1z"/>
<path d="M233 47.8v8.1z"/>
<path d="M233 47.8h4.1z"/>
<path d="M60.3 47.8h2.1z"/>
<path d="M62.4 43.7v4.1z"/>
<path d="M62.4 43.7h2z"/>
<path d="M80.7 47.8h2z"/>
<path d="M82.7 43.7v4.1z"/>
<path d="M82.7 43.7h2z"/>
<path d="M101 47.8h2z"/>
<path d="M103 43.7v4.1z"/>
<path d="M103 43.7h2z"/>
<path d="M121.3 47.8h2z"/>
<path d="M123.3 43.7v4.1z"/>
<path d="M123.3 43.7h2z"/>
<path d="M141.6 47.8h2z"/>
<path d="M143.6 43.7v4.1z"/>
<path d="M143.6 43.7h2.1z"/>
<path d="M161.9 47.8h2.1z"/>
<path d="M164 43.7v4.1z"/>
<path d="M164 43.7h2z"/>
<path d="M182.2 47.8h2.1z"/>
<path d="M184.3 43.7v4.1z"/>
<path d="M184.3 43.7h2z"/>
<path d="M202.5 47.8h2.1z"/>
<path d="M204.6 43.7v4.1z"/>
<path d="M204.6 43.7h2z"/>
<path d="M222.9 47.8h2z"/>
<path d="M235.1 92.5h2z"/>
<path d="M237.1 88.4v4.1z"/>
<path d="M237.1 92.5v4z"/>
<path d="M231 96.5h6.1z"/>
<path d="M235.1 125h2z"/>
<path d="M237.1 120.9v4.1z"/>
<path d="M237.1 125v4z"/>
<path d="M231 129h6.1z"/>
<path d="M184.3 116.8h2z"/>
<path d="M204.6 116.8h2z"/>
<path d="M42.1 116.8h2z"/>
<path d="M42.1 116.8v6.1z"/>
<path d="M42.1 122.9h20.3z"/>
<path d="M62.4 122.9h20.3z"/>
<path d="M82.7 122.9h18.3z"/>
<path d="M101 122.9h22.3z"/>
<path d="M123.3 122.9h20.3z"/>
<path d="M143.6 122.9h20.4z"/>
<path d="M164 122.9h20.3z"/>
<path d="M184.3 122.9h20.3z"/>
<path d="M204.6 116.8v6.1z"/>
<path d="M184.3 116.8v6.1z"/>
<path d="M164 116.8h2z"/>
<path d="M164 116.8v6.1z"/>
<path d="M143.6 116.8h2.1z"/>
<path d="M143.6 116.8v6.1z"/>
<path d="M123.3 116.8h2z"/>
<path d="M123.3 116.8v6.1z"/>
<path d="M101 116.8h4z"/>
<path d="M101 116.8v6.1z"/>
<path d="M82.7 116.8h2z"/>
<path d="M82.7 116.8v6.1z"/>
<path d="M62.4 116.8h2z"/>
<path d="M62.4 116.8v6.1z"/>
<path d="M184.3 84.3h2z"/>
<path d="M204.6 84.3h2z"/>
<path d="M42.1 84.3h2z"/>
<path d="M42.1 84.3v8.2z"/>
<path d="M42.1 92.5h20.3z"/>
<path d="M62.4 92.5h20.3z"/>
<path d="M82.7 92.5h20.3z"/>
<path d="M103 92.5h20.3z"/>
<path d="M123.3 92.5h20.3z"/>
<path d="M143.6 92.5h20.4z"/>
<path d="M164 92.5h20.3z"/>
<path d="M184.3 92.5h20.3z"/>
<path d="M204.6 84.3v8.2z"/>
<path d="M184.3 84.3v8.2z"/>
<path d="M164 84.3h2z"/>
<path d="M164 84.3v8.2z"/>
<path d="M143.6 84.3h2.1z"/>
<path d="M143.6 84.3v8.2z"/>
<path d="M123.3 84.3h2z"/>
<path d="M123.3 84.3v8.2z"/>
<path d="M103 84.3h2z"/>
<path d="M103 84.3v8.2z"/>
<path d="M82.7 84.3h2z"/>
<path d="M82.7 84.3v8.2z"/>
<path d="M62.4 84.3h2z"/>
<path d="M62.4 84.3v8.2z"/>
<path d="M184.3 51.8h2z"/>
<path d="M204.6 51.8h2z"/>
<path d="M42.1 51.8h2z"/>
<path d="M42.1 51.8v8.1z"/>
<path d="M42.1 59.9h20.3z"/>
<path d="M62.4 59.9h20.3z"/>
<path d="M82.7 59.9h20.3z"/>
<path d="M103 59.9h20.3z"/>
<path d="M123.3 59.9h20.3z"/>
<path d="M143.6 59.9h20.4z"/>
<path d="M164 59.9h20.3z"/>
<path d="M184.3 59.9h20.3z"/>
<path d="M204.6 51.8v8.1z"/>
<path d="M184.3 51.8v8.1z"/>
<path d="M164 51.8h2z"/>
<path d="M164 51.8v8.1z"/>
<path d="M143.6 51.8h2.1z"/>
<path d="M143.6 51.8v8.1z"/>
<path d="M123.3 51.8h2z"/>
<path d="M123.3 51.8v8.1z"/>
<path d="M103 51.8h2z"/>
<path d="M103 51.8v8.1z"/>
<path d="M82.7 51.8h2z"/>
<path d="M82.7 51.8v8.1z"/>
<path d="M62.4 51.8h2z"/>
<path d="M62.4 51.8v8.1z"/>
<circle cx="237.1" cy="59.9" r=".4"/>
<circle cx="237.1" cy="153.4" r=".4"/>
<circle cx="229" cy="92.5" r=".4"/>
<circle cx="233" cy="80.3" r=".4"/>
<circle cx="229" cy="125" r=".4"/>
<circle cx="233" cy="112.8" r=".4"/>
<circle cx="229" cy="153.4" r=".4"/>
<circle cx="233" cy="141.2" r=".4"/>
<circle cx="184.3" cy="151.4" r=".4"/>
<circle cx="164" cy="151.4" r=".4"/>
<circle cx="143.6" cy="151.4" r=".4"/>
<circle cx="123.3" cy="151.4" r=".4"/>
<circle cx="103" cy="151.4" r=".4"/>
<circle cx="82.7" cy="151.4" r=".4"/>
<circle cx="62.4" cy="151.4" r=".4"/>
<circle cx="229" cy="59.9" r=".4"/>
<circle cx="233" cy="47.8" r=".4"/>
<circle cx="237.1" cy="92.5" r=".4"/>
<circle cx="237.1" cy="125" r=".4"/>
<circle cx="184.3" cy="122.9" r=".4"/>
<circle cx="164" cy="122.9" r=".4"/>
<circle cx="143.6" cy="122.9" r=".4"/>
<circle cx="123.3" cy="122.9" r=".4"/>
<circle cx="101" cy="122.9" r=".4"/>
<circle cx="82.7" cy="122.9" r=".4"/>
<circle cx="62.4" cy="122.9" r=".4"/>
<circle cx="184.3" cy="92.5" r=".4"/>
<circle cx="164" cy="92.5" r=".4"/>
<circle cx="143.6" cy="92.5" r=".4"/>
<circle cx="123.3" cy="92.5" r=".4"/>
<circle cx="103" cy="92.5" r=".4"/>
<circle cx="82.7" cy="92.5" r=".4"/>
<circle cx="62.4" cy="92.5" r=".4"/>
<circle cx="184.3" cy="59.9" r=".4"/>
<circle cx="164" cy="59.9" r=".4"/>
<circle cx="143.6" cy="59.9" r=".4"/>
<circle cx="123.3" cy="59.9" r=".4"/>
<circle cx="103" cy="59.9" r=".4"/>
<circle cx="82.7" cy="59.9" r=".4"/>
<circle cx="62.4" cy="59.9" r=".4"/>
</g>
<text font-size="6.4" fill="#800000" x="159.9" y="167.6">Growlight_B</text>
<g font-size="3.2" fill="#808080">
<text x="48.2" y="57.9">LED1</text>
<text x="68.5" y="57.9">LED2</text>
<text x="88.8" y="57.9">LED3</text>
<text x="109.1" y="57.9">LED4</text>
<text x="129.4" y="57.9">LED5</text>
<text x="149.7" y="57.9">LED6</text>
<text x="170" y="57.9">LED7</text>
<text x="190.4" y="57.9">LED8</text>
<text x="210.7" y="57.9">LED9</text>
<text x="48.2" y="90.4">LED10</text>
<text x="68.5" y="90.4">LED11</text>
<text x="88.8" y="90.4">LED12</text>
<text x="109.1" y="90.4">LED13</text>
<text x="129.4" y="90.4">LED14</text>
<text x="149.7" y="90.4">LED15</text>
<text x="170" y="90.4">LED16</text>
<text x="190.4" y="90.4">LED17</text>
<text x="210.7" y="90.4">LED18</text>
<text x="48.2" y="122.9">LED19</text>
<text x="68.5" y="122.9">LED20</text>
<text x="88.8" y="122.9">LED21</text>
<text x="109.1" y="122.9">LED22</text>
<text x="129.4" y="122.9">LED23</text>
<text x="149.7" y="122.9">LED24</text>
<text x="170" y="122.9">LED25</text>
<text x="190.4" y="122.9">LED26</text>
<text x="210.7" y="122.9">LED27</text>
<text x="48.2" y="151.4">LED28</text>
<text x="68.5" y="151.4">LED29</text>
<text x="88.8" y="151.4">LED30</text>
<text x="109.1" y="151.4">LED31</text>
<text x="129.4" y="151.4">LED32</text>
<text x="149.7" y="151.4">LED33</text>
<text x="170" y="151.4">LED34</text>
<text x="190.4" y="151.4">LED35</text>
<text x="210.7" y="151.4">LED36</text>
</g>
<g font-size="2.4" fill="#800000">
<text x="220.8" y="172.7">Author:TMS</text>
<text x="176.1" y="180.8">September 20, 2014</text>
</g>
<g font-size="2.2" fill="#808080">
<text x="42.1" y="37.6">VCC</text>
<text x="217.6" y="38.2">R1</text>
<text x="227.3" y="46.7" transform="rotate(-90 227.3 46.7)">D</text>
<text x="232.4" y="46.7" transform="rotate(-90 232.4 46.7)">S</text>
<text x="231.4" y="52.8" transform="rotate(-90 231.4 52.8)">G</text>
<text x="235.9" y="53.2" transform="rotate(-90 235.9 53.2)">R2</text>
<text x="226.3" y="55.9" transform="rotate(-90 226.3 55.9)">REG1</text>
<text x="237.1" y="63.8" transform="rotate(-90 237.1 63.8)">TRANS1</text>
<text x="42.1" y="70.1">VCC</text>
<text x="217.6" y="70.7">R3</text>
<text x="231" y="66">CONN0</text>
<text x="227.3" y="79.3" transform="rotate(-90 227.3 79.3)">D</text>
<text x="232.4" y="79.3" transform="rotate(-90 232.4 79.3)">S</text>
<text x="226.3" y="88.4" transform="rotate(-90 226.3 88.4)">REG2</text>
<text x="231.4" y="85.3" transform="rotate(-90 231.4 85.3)">G</text>
<text x="235.9" y="85.8" transform="rotate(-90 235.9 85.8)">R4</text>
<text x="231" y="98.6">CONN1</text>
<text x="237.1" y="96.4" transform="rotate(-90 237.1 96.4)">TRANS2</text>
<text x="42.1" y="102.6">VCC</text>
<text x="217.6" y="103.2">R5</text>
<text x="227.3" y="111.8" transform="rotate(-90 227.3 111.8)">D</text>
<text x="232.4" y="111.8" transform="rotate(-90 232.4 111.8)">S</text>
<text x="231.4" y="117.9" transform="rotate(-90 231.4 117.9)">G</text>
<text x="235.9" y="118.3" transform="rotate(-90 235.9 118.3)">R6</text>
<text x="226.3" y="120.9" transform="rotate(-90 226.3 120.9)">REG3</text>
<text x="42.1" y="131.1">VCC</text>
<text x="217.6" y="131.6">R7</text>
<text x="231" y="131.1">CONN2</text>
<text x="237.1" y="128.9" transform="rotate(-90 237.1 128.9)">TRANS3</text>
<text x="227.3" y="140.2" transform="rotate(-90 227.3 140.2)">D</text>
<text x="232.4" y="140.2" transform="rotate(-90 232.4 140.2)">S</text>
<text x="226.3" y="149.3" transform="rotate(-90 226.3 149.3)">REG4</text>
<text x="231.4" y="146.3" transform="rotate(-90 231.4 146.3)">G</text>
<text x="235.9" y="146.7" transform="rotate(-90 235.9 146.7)">R8</text>
<text x="231" y="159.5">CONN0</text>
<text x="237.1" y="157.3" transform="rotate(-90 237.1 157.3)">TRANS4</text>
</g>
<g font-size="2.2" fill="#800000">
<text x="48.2" y="41.7">LED-3</text>
<text x="68.5" y="41.7">LED-3</text>
<text x="88.8" y="41.7">LED-3</text>
<text x="109.1" y="41.7">LED-3</text>
<text x="129.4" y="41.7">LED-3</text>
<text x="149.7" y="41.7">LED-3</text>
<text x="170" y="41.7">LED-3</text>
<text x="190.4" y="41.7">LED-3</text>
<text x="210.7" y="41.7">LED-3</text>
<text x="48.2" y="74.2">LED-3</text>
<text x="68.5" y="74.2">LED-3</text>
<text x="88.8" y="74.2">LED-3</text>
<text x="109.1" y="74.2">LED-3</text>
<text x="129.4" y="74.2">LED-3</text>
<text x="149.7" y="74.2">LED-3</text>
<text x="170" y="74.2">LED-3</text>
<text x="190.4" y="74.2">LED-3</text>
<text x="210.7" y="74.2">LED-3</text>
<text x="48.2" y="106.7">LED-3</text>
<text x="68.5" y="106.7">LED-3</text>
<text x="88.8" y="106.7">LED-3</text>
<text x="109.1" y="106.7">LED-3</text>
<text x="129.4" y="106.7">LED-3</text>
<text x="149.7" y="106.7">LED-3</text>
<text x="170" y="106.7">LED-3</text>
<text x="190.4" y="106.7">LED-3</text>
<text x="210.7" y="106.7">LED-3</text>
<text x="48.2" y="135.1">LED-3</text>
<text x="68.5" y="135.1">LED-3</text>
<text x="88.8" y="135.1">LED-3</text>
<text x="109.1" y="135.1">LED-3</text>
<text x="129.4" y="135.1">LED-3</text>
<text x="149.7" y="135.1">LED-3</text>
<text x="170" y="135.1">LED-3</text>
<text x="190.4" y="135.1">LED-3</text>
<text x="210.7" y="135.1">LED-3</text>
<text x="220.8" y="168.6">Engineer: TMS</text>
<text x="226.9" y="176.8">A</text>
</g>
<g font-size="1.9" fill="#808080">
<text x="44.7" y="43.4">A</text>
<text x="48" y="44.3">ANODE</text>
<text x="58.6" y="47.5">C</text>
<text x="65" y="43.4">A</text>
<text x="68.3" y="44.3">ANODE</text>
<text x="78.9" y="47.5">C</text>
<text x="85.3" y="43.4">A</text>
<text x="88.6" y="44.3">ANODE</text>
<text x="99.2" y="47.5">C</text>
<text x="105.6" y="43.4">A</text>
<text x="108.9" y="44.3">ANODE</text>
<text x="119.5" y="47.5">C</text>
<text x="126" y="43.4">A</text>
<text x="129.3" y="44.3">ANODE</text>
<text x="139.9" y="47.5">C</text>
<text x="146.3" y="43.4">A</text>
<text x="149.6" y="44.3">ANODE</text>
<text x="160.2" y="47.5">C</text>
<text x="166.6" y="43.4">A</text>
<text x="169.9" y="44.3">ANODE</text>
<text x="180.5" y="47.5">C</text>
<text x="186.9" y="43.4">A</text>
<text x="190.2" y="44.3">ANODE</text>
<text x="200.8" y="47.5">C</text>
<text x="207.2" y="43.4">A</text>
<text x="210.5" y="44.3">ANODE</text>
<text x="221.1" y="47.5">C</text>
<text x="41.4" y="51.5">HEAT</text>
<text x="48" y="52.4">HEAT</text>
<text x="48.2" y="48.4">CATHODE</text>
<text x="61.7" y="51.5">HEAT</text>
<text x="68.3" y="52.4">HEAT</text>
<text x="68.5" y="48.4">CATHODE</text>
<text x="82" y="51.5">HEAT</text>
<text x="88.6" y="52.4">HEAT</text>
<text x="88.8" y="48.4">CATHODE</text>
<text x="102.3" y="51.5">HEAT</text>
<text x="108.9" y="52.4">HEAT</text>
<text x="109.2" y="48.4">CATHODE</text>
<text x="122.7" y="51.5">HEAT</text>
<text x="129.3" y="52.4">HEAT</text>
<text x="129.5" y="48.4">CATHODE</text>
<text x="143" y="51.5">HEAT</text>
<text x="149.6" y="52.4">HEAT</text>
<text x="149.8" y="48.4">CATHODE</text>
<text x="163.3" y="51.5">HEAT</text>
<text x="169.9" y="52.4">HEAT</text>
<text x="170.1" y="48.4">CATHODE</text>
<text x="183.6" y="51.5">HEAT</text>
<text x="190.2" y="52.4">HEAT</text>
<text x="190.4" y="48.4">CATHODE</text>
<text x="203.9" y="51.5">HEAT</text>
<text x="210.5" y="52.4">HEAT</text>
<text x="210.7" y="48.4">CATHODE</text>
<text x="44.7" y="75.9">A</text>
<text x="48" y="76.8">ANODE</text>
<text x="65" y="75.9">A</text>
<text x="68.3" y="76.8">ANODE</text>
<text x="85.3" y="75.9">A</text>
<text x="88.6" y="76.8">ANODE</text>
<text x="105.6" y="75.9">A</text>
<text x="108.9" y="76.8">ANODE</text>
<text x="126" y="75.9">A</text>
<text x="129.3" y="76.8">ANODE</text>
<text x="146.3" y="75.9">A</text>
<text x="149.6" y="76.8">ANODE</text>
<text x="166.6" y="75.9">A</text>
<text x="169.9" y="76.8">ANODE</text>
<text x="186.9" y="75.9">A</text>
<text x="190.2" y="76.8">ANODE</text>
<text x="207.2" y="75.9">A</text>
<text x="210.5" y="76.8">ANODE</text>
<text x="48.2" y="80.9">CATHODE</text>
<text x="58.6" y="80">C</text>
<text x="68.5" y="80.9">CATHODE</text>
<text x="78.9" y="80">C</text>
<text x="88.8" y="80.9">CATHODE</text>
<text x="99.2" y="80">C</text>
<text x="109.2" y="80.9">CATHODE</text>
<text x="119.5" y="80">C</text>
<text x="129.5" y="80.9">CATHODE</text>
<text x="139.9" y="80">C</text>
<text x="149.8" y="80.9">CATHODE</text>
<text x="160.2" y="80">C</text>
<text x="170.1" y="80.9">CATHODE</text>
<text x="180.5" y="80">C</text>
<text x="190.4" y="80.9">CATHODE</text>
<text x="200.8" y="80">C</text>
<text x="210.7" y="80.9">CATHODE</text>
<text x="221.1" y="80">C</text>
<text x="41.4" y="84">HEAT</text>
<text x="48" y="84.9">HEAT</text>
<text x="61.7" y="84">HEAT</text>
<text x="68.3" y="84.9">HEAT</text>
<text x="82" y="84">HEAT</text>
<text x="88.6" y="84.9">HEAT</text>
<text x="102.3" y="84">HEAT</text>
<text x="108.9" y="84.9">HEAT</text>
<text x="122.7" y="84">HEAT</text>
<text x="129.3" y="84.9">HEAT</text>
<text x="143" y="84">HEAT</text>
<text x="149.6" y="84.9">HEAT</text>
<text x="163.3" y="84">HEAT</text>
<text x="169.9" y="84.9">HEAT</text>
<text x="183.6" y="84">HEAT</text>
<text x="190.2" y="84.9">HEAT</text>
<text x="203.9" y="84">HEAT</text>
<text x="210.5" y="84.9">HEAT</text>
<text x="44.7" y="108.4">A</text>
<text x="48" y="109.3">ANODE</text>
<text x="48.2" y="113.4">CATHODE</text>
<text x="58.6" y="112.5">C</text>
<text x="65" y="108.4">A</text>
<text x="68.3" y="109.3">ANODE</text>
<text x="68.5" y="113.4">CATHODE</text>
<text x="78.9" y="112.5">C</text>
<text x="85.3" y="108.4">A</text>
<text x="88.6" y="109.3">ANODE</text>
<text x="88.8" y="113.4">CATHODE</text>
<text x="99.2" y="112.5">C</text>
<text x="105.6" y="108.4">A</text>
<text x="108.9" y="109.3">ANODE</text>
<text x="109.2" y="113.4">CATHODE</text>
<text x="119.5" y="112.5">C</text>
<text x="126" y="108.4">A</text>
<text x="129.3" y="109.3">ANODE</text>
<text x="129.5" y="113.4">CATHODE</text>
<text x="139.9" y="112.5">C</text>
<text x="146.3" y="108.4">A</text>
<text x="149.6" y="109.3">ANODE</text>
<text x="149.8" y="113.4">CATHODE</text>
<text x="160.2" y="112.5">C</text>
<text x="166.6" y="108.4">A</text>
<text x="169.9" y="109.3">ANODE</text>
<text x="170.1" y="113.4">CATHODE</text>
<text x="180.5" y="112.5">C</text>
<text x="186.9" y="108.4">A</text>
<text x="190.2" y="109.3">ANODE</text>
<text x="190.4" y="113.4">CATHODE</text>
<text x="200.8" y="112.5">C</text>
<text x="207.2" y="108.4">A</text>
<text x="210.5" y="109.3">ANODE</text>
<text x="210.7" y="113.4">CATHODE</text>
<text x="221.1" y="112.5">C</text>
<text x="41.4" y="116.6">HEAT</text>
<text x="48" y="117.4">HEAT</text>
<text x="61.7" y="116.6">HEAT</text>
<text x="68.3" y="117.4">HEAT</text>
<text x="82" y="116.6">HEAT</text>
<text x="88.6" y="117.4">HEAT</text>
<text x="102.3" y="116.6">HEAT</text>
<text x="108.9" y="117.4">HEAT</text>
<text x="122.7" y="116.6">HEAT</text>
<text x="129.3" y="117.4">HEAT</text>
<text x="143" y="116.6">HEAT</text>
<text x="149.6" y="117.4">HEAT</text>
<text x="163.3" y="116.6">HEAT</text>
<text x="169.9" y="117.4">HEAT</text>
<text x="183.6" y="116.6">HEAT</text>
<text x="190.2" y="117.4">HEAT</text>
<text x="203.9" y="116.6">HEAT</text>
<text x="210.5" y="117.4">HEAT</text>
<text x="44.7" y="136.9">A</text>
<text x="48" y="137.8">ANODE</text>
<text x="65" y="136.9">A</text>
<text x="68.3" y="137.8">ANODE</text>
<text x="85.3" y="136.9">A</text>
<text x="88.6" y="137.8">ANODE</text>
<text x="105.6" y="136.9">A</text>
<text x="108.9" y="137.8">ANODE</text>
<text x="126" y="136.9">A</text>
<text x="129.3" y="137.8">ANODE</text>
<text x="146.3" y="136.9">A</text>
<text x="149.6" y="137.8">ANODE</text>
<text x="166.6" y="136.9">A</text>
<text x="169.9" y="137.8">ANODE</text>
<text x="186.9" y="136.9">A</text>
<text x="190.2" y="137.8">ANODE</text>
<text x="207.2" y="136.9">A</text>
<text x="210.5" y="137.8">ANODE</text>
<text x="48.2" y="141.8">CATHODE</text>
<text x="58.6" y="140.9">C</text>
<text x="68.5" y="141.8">CATHODE</text>
<text x="78.9" y="140.9">C</text>
<text x="88.8" y="141.8">CATHODE</text>
<text x="99.2" y="140.9">C</text>
<text x="109.2" y="141.8">CATHODE</text>
<text x="119.5" y="140.9">C</text>
<text x="129.5" y="141.8">CATHODE</text>
<text x="139.9" y="140.9">C</text>
<text x="149.8" y="141.8">CATHODE</text>
<text x="160.2" y="140.9">C</text>
<text x="170.1" y="141.8">CATHODE</text>
<text x="180.5" y="140.9">C</text>
<text x="190.4" y="141.8">CATHODE</text>
<text x="200.8" y="140.9">C</text>
<text x="210.7" y="141.8">CATHODE</text>
<text x="221.1" y="140.9">C</text>
<text x="41.4" y="145">HEAT</text>
<text x="48" y="145.9">HEAT</text>
<text x="61.7" y="145">HEAT</text>
<text x="68.3" y="145.9">HEAT</text>
<text x="82" y="145">HEAT</text>
<text x="88.6" y="145.9">HEAT</text>
<text x="102.3" y="145">HEAT</text>
<text x="108.9" y="145.9">HEAT</text>
<text x="122.7" y="145">HEAT</text>
<text x="129.3" y="145.9">HEAT</text>
<text x="143" y="145">HEAT</text>
<text x="149.6" y="145.9">HEAT</text>
<text x="163.3" y="145">HEAT</text>
<text x="169.9" y="145.9">HEAT</text>
<text x="183.6" y="145">HEAT</text>
<text x="190.2" y="145.9">HEAT</text>
<text x="203.9" y="145">HEAT</text>
<text x="210.5" y="145.9">HEAT</text>
</g>
</svg>
